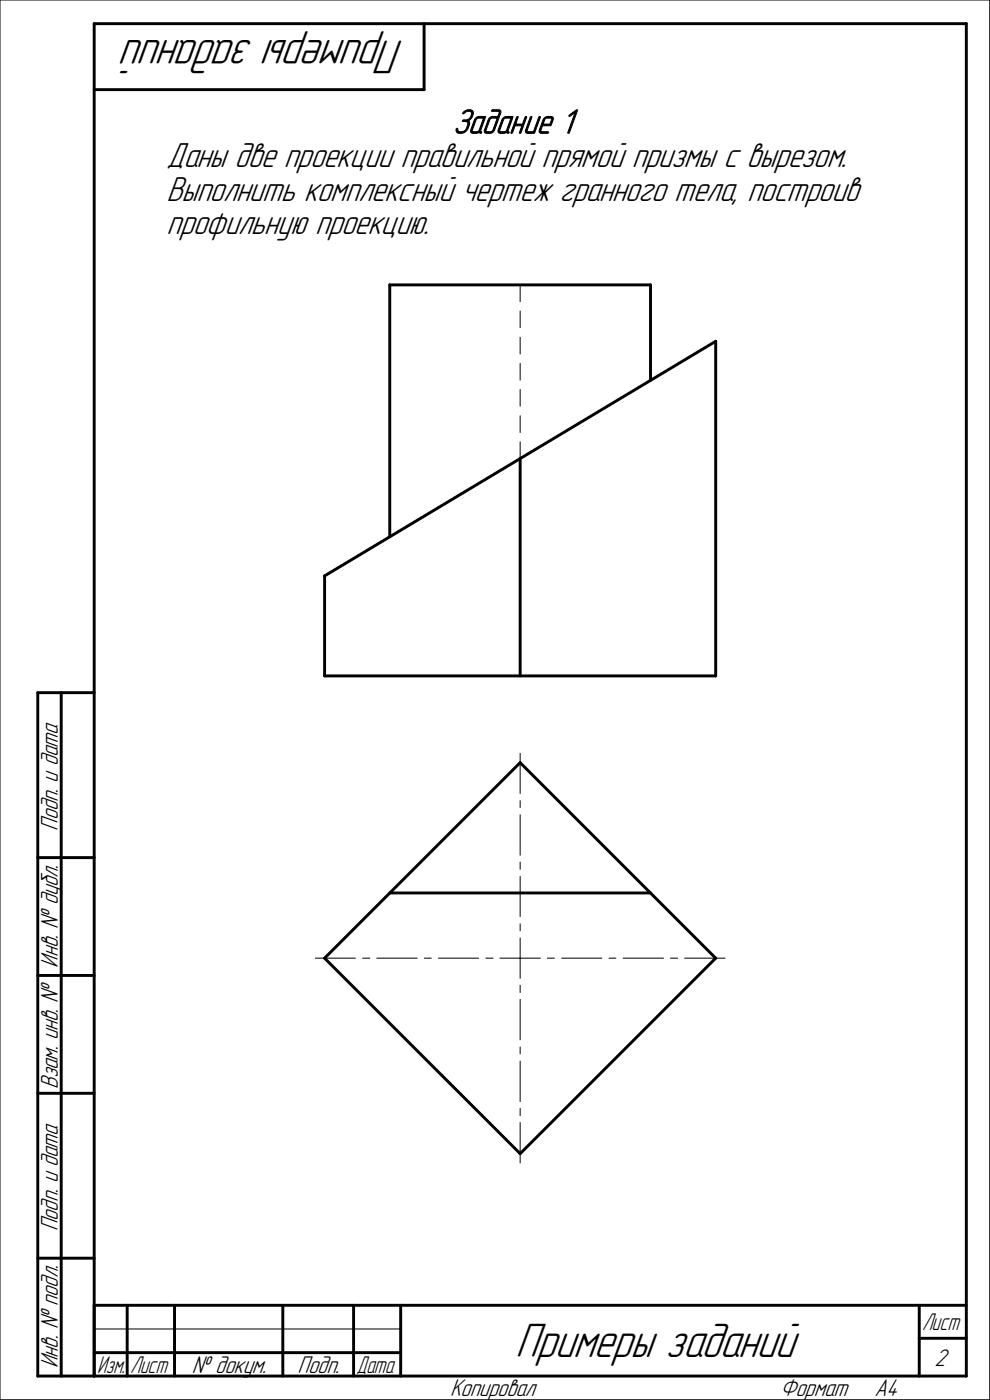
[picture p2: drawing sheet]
<svg xmlns="http://www.w3.org/2000/svg" width="210mm" height="297mm" viewBox="0 0 210 297" stroke-linecap="round" stroke-linejoin="round" font-family="sans-serif">
<g fill="none" stroke="#000" stroke-width=".62">
<path d="M20 5v287zM20 5h185zM20 19h70zM90 5v14zM205 5v287zM82.7 60.5h55.3zM82.7 60.5v53.4zM138 60.5v20.2zM151.8 72.4v71zM110.3 97.3v46.1zM68.9 122.2l82.9-49.8zM68.9 122.2v21.2z"/>
<path d="M8 147v145zM8 147h12zM13 147v145zM68.9 143.4h82.9zM110.3 161.8l41.5 41.5zM110.3 161.8l-41.4 41.5zM8 182h12zM82.7 189.5h55.3zM8 207h12zM68.9 203.3l41.4 41.5zM8 232h12zM110.3 244.8l41.5-41.5z"/>
<path d="M8 267h12zM20 277h185zM20 277v15zM27 277v15zM37 277v15zM60 277v15zM75 277v15zM85 277v15zM195 277v15zM8 292h12zM20 292h185zM20 287h7z"/>
<path d="M27 287h10zM37 287h23zM60 287h15zM75 287h10zM195 284h10z"/>
</g>
<g fill="none" stroke="#000" stroke-width=".21">
<path d="M0 0v297zM0 0h210zM210 0v297zM110.3 77.1v3.6zM110.3 71.6v3.5zM110.3 66v3.5zM110.3 60.5v3.5zM110.3 97.3v4zM110.3 93.8v3.5zM110.3 88.2v3.6zM110.3 82.6v3.6zM110.3 115.4v4z"/>
<path d="M110.3 109.3v4zM110.3 103.3v4.1zM110.3 139.4v4zM110.3 133.4v4zM110.3 127.4v4zM110.3 121.4v4zM110.3 159.9v8.5zM110.3 169.9v1.5zM110.3 172.9v8.6zM110.3 182.9v1.6zM110.3 186v8.5zM110.3 196v1.5z"/>
<path d="M110.3 199v4.3zM66.9 203.3h8.5zM76.9 203.3h1.6zM79.9 203.3h8.6zM90 203.3h1.5zM93 203.3h8.5zM103.1 203.3h1.5zM106.1 203.3h4.2zM110.3 212.1v8.5zM110.3 209.1v1.5zM110.3 203.3v4.3zM110.3 203.3h4.3z"/>
<path d="M116.1 203.3h1.5zM119.2 203.3h8.5zM129.2 203.3h1.5zM132.2 203.3h8.6zM142.2 203.3h1.6zM145.2 203.3h8.6zM110.3 238.2v8.6zM110.3 235.2v1.5zM110.3 225.2v8.5zM110.3 222.2v1.4zM0 297h210zM20 282h65z"/>
</g>
<g fill="#fff" stroke="#fff" stroke-width=".21">
<path d="M96.1 22.8h26.9zM96.1 22.9h26.9zM96.1 22.9h26.9zM96.1 23h26.9zM96.1 23h26.9zM96.1 23.1h26.9zM96.1 23.1h26.9zM96.1 23.2h26.9zM96.1 23.3h26.9zM96.1 23.3h26.9zM96.1 23.4h26.9zM96.1 23.4h26.9zM96.1 23.5h26.9zM96.1 23.5h26.9zM96.1 23.6h26.9zM96.1 23.7h26.9zM96.1 23.7h26.9zM96.1 23.8h26.9zM96.1 23.8h26.9zM96.1 23.9h26.9zM96.1 23.9h26.9zM96.1 24h26.9zM96.1 24h26.9zM96.1 24.1h26.9zM96.1 24.2h26.9zM96.1 24.2h26.9zM96.1 24.3h26.9zM96.1 24.3h26.9zM96.1 24.4h26.9zM96.1 24.4h26.9zM96.1 24.5h26.9zM96.1 24.6h26.9zM96.1 24.6h26.9zM96.1 24.7h26.9zM96.1 24.7h26.9zM96.1 24.8h26.9zM96.1 24.8h26.9zM96.1 24.9h26.9zM96.1 24.9h26.9zM96.1 25h26.9zM96.1 25.1h26.9zM96.1 25.1h26.9zM96.1 25.2h26.9zM96.1 25.2h26.9zM96.1 25.3h26.9zM96.1 25.3h26.9zM96.1 25.4h26.9zM96.1 25.5h26.9zM96.1 25.5h26.9zM96.1 25.6h26.9zM96.1 25.6h26.9zM96.1 25.7h26.9zM96.1 25.7h26.9zM96.1 25.8h26.9zM96.1 25.9h26.9zM96.1 25.9h26.9zM96.1 26h26.9zM96.1 26h26.9zM96.1 26.1h26.9zM96.1 26.1h26.9zM96.1 26.2h26.9zM96.1 26.2h26.9zM96.1 26.3h26.9zM96.1 26.4h26.9zM96.1 26.4h26.9zM96.1 26.5h26.9zM96.1 26.5h26.9zM96.1 26.6h26.9zM96.1 26.6h26.9zM96.1 26.7h26.9zM96.1 26.8h26.9zM96.1 26.8h26.9zM96.1 26.9h26.9zM96.1 26.9h26.9zM96.1 27h26.9zM96.1 27h26.9zM96.1 27.1h26.9zM96.1 27.1h26.9zM96.1 27.2h26.9zM96.1 27.3h26.9zM96.1 27.3h26.9zM96.1 27.4h26.9zM96.1 27.4h26.9zM96.1 27.5h26.9zM96.1 27.5h26.9zM96.1 27.6h26.9zM96.1 27.7h26.9zM96.1 27.7h26.9zM96.1 27.8h26.9zM96.1 27.8h26.9zM96.1 27.9h26.9zM96.1 27.9h26.9zM96.1 28h26.9zM96.1 28.1h26.9zM96.1 28.1h26.9zM96.1 28.2h26.9zM96.1 28.2h26.9zM96.1 28.3h26.9zM96.1 28.3h26.9zM96.1 28.4h26.9zM96.1 28.4h26.9zM96.1 28.5h26.9zM96.1 28.6h26.9zM96.1 28.6h26.9zM96.1 28.7h26.9zM96.1 28.7h26.9zM96.1 28.8h26.9zM96.1 28.8h26.9zM96.1 28.9h26.9zM96.1 29h26.9zM96.1 29h26.9zM96.1 29.1h26.9zM96.1 29.1h26.9zM96.1 29.2h26.9zM96.1 29.2h26.9zM96.1 29.3h26.9zM96.1 29.4h26.9zM96.1 29.4h26.9zM96.1 29.5h26.9zM96.1 29.5h26.9zM96.1 29.6h26.9zM96.1 29.6h26.9zM96.1 29.7h26.9zM96.1 29.7h26.9z"/>
<path d="M35.3 29.8h144.1zM35.3 29.9h144.1zM35.3 29.9h144.1zM35.3 30h144.1zM35.3 30h144.1zM35.3 30.1h144.1zM35.3 30.1h144.1zM35.3 30.2h144.1zM35.3 30.3h144.1zM35.3 30.3h144.1zM35.3 30.4h144.1zM35.3 30.4h144.1zM35.3 30.5h144.1zM35.3 30.5h144.1zM35.3 30.6h144.1zM35.3 30.6h144.1zM35.3 30.7h144.1zM35.3 30.8h144.1zM35.3 30.8h144.1zM35.3 30.9h144.1zM35.3 30.9h144.1zM35.3 31h144.1zM35.3 31h144.1zM35.3 31.1h144.1zM35.3 31.2h144.1zM35.3 31.2h144.1zM35.3 31.3h144.1zM35.3 31.3h144.1zM35.3 31.4h144.1zM35.3 31.4h144.1zM35.3 31.5h144.1zM35.3 31.6h144.1zM35.3 31.6h144.1zM35.3 31.7h144.1zM35.3 31.7h144.1zM35.3 31.8h144.1zM35.3 31.8h144.1zM35.3 31.9h144.1zM35.3 31.9h144.1zM35.3 32h144.1zM35.3 32.1h144.1zM35.3 32.1h144.1zM35.3 32.2h144.1zM35.3 32.2h144.1zM35.3 32.3h144.1zM35.3 32.3h144.1zM35.3 32.4h144.1zM35.3 32.5h144.1zM35.3 32.5h144.1zM35.3 32.6h144.1zM35.3 32.6h144.1zM35.3 32.7h144.1zM35.3 32.7h144.1zM35.3 32.8h144.1zM35.3 32.9h144.1zM35.3 32.9h144.1zM35.3 33h144.1zM35.3 33h144.1zM35.3 33.1h144.1zM35.3 33.1h144.1zM35.3 33.2h144.1zM35.3 33.2h144.1zM35.3 33.3h144.1zM35.3 33.4h144.1zM35.3 33.4h144.1zM35.3 33.5h144.1zM35.3 33.5h144.1zM35.3 33.6h144.1zM35.3 33.6h144.1zM35.3 33.7h144.1zM35.3 33.8h144.1zM35.3 33.8h144.1zM35.3 33.9h144.1zM35.3 33.9h144.1zM35.3 34h144.1zM35.3 34h144.1zM35.3 34.1h144.1zM35.3 34.1h144.1zM35.3 34.2h144.1zM35.3 34.3h144.1zM35.3 34.3h144.1zM35.3 34.4h144.1zM35.3 34.4h144.1zM35.3 34.5h144.1zM35.3 34.5h144.1zM35.3 34.6h144.1zM35.3 34.7h144.1zM35.3 34.7h144.1zM35.3 34.8h144.1zM35.3 34.8h144.1zM35.3 34.9h144.1zM35.3 34.9h144.1zM35.3 35h144.1zM35.3 35.1h144.1zM35.3 35.1h144.1zM35.3 35.2h144.1zM35.3 35.2h144.1zM35.3 35.3h144.1zM35.3 35.3h144.1zM35.3 35.4h144.1zM35.3 35.4h144.1zM35.3 35.5h144.1zM35.3 35.6h144.1zM35.3 35.6h144.1zM35.3 35.7h144.1zM35.3 35.7h144.1zM35.3 35.8h144.1zM35.3 35.8h144.1zM35.3 35.9h144.1zM35.3 36h144.1zM35.3 36h144.1zM35.3 36.1h144.1zM35.3 36.1h144.1zM35.3 36.2h144.1zM35.3 36.2h144.1zM35.3 36.3h144.1zM35.3 36.4h144.1zM35.3 36.4h144.1zM35.3 36.5h144.1zM35.3 36.5h144.1zM35.3 36.6h144.1zM35.3 36.6h144.1zM35.3 36.7h144.1zM35.3 36.7h144.1zM35.3 36.8h144.1zM35.3 36.9h144.1zM35.3 36.9h144.1z"/>
<path d="M35.3 37h148.4zM35.3 37h148.4zM35.3 37.1h148.4zM35.3 37.1h148.4zM35.3 37.2h148.4zM35.3 37.3h148.4zM35.3 37.3h148.4zM35.3 37.4h148.4zM35.3 37.4h148.4zM35.3 37.5h148.4zM35.3 37.5h148.4zM35.3 37.6h148.4zM35.3 37.6h148.4zM35.3 37.7h148.4zM35.3 37.8h148.4zM35.3 37.8h148.4zM35.3 37.9h148.4zM35.3 37.9h148.4zM35.3 38h148.4zM35.3 38h148.4zM35.3 38.1h148.4zM35.3 38.2h148.4zM35.3 38.2h148.4zM35.3 38.3h148.4zM35.3 38.3h148.4zM35.3 38.4h148.4zM35.3 38.4h148.4zM35.3 38.5h148.4zM35.3 38.6h148.4zM35.3 38.6h148.4zM35.3 38.7h148.4zM35.3 38.7h148.4zM35.3 38.8h148.4zM35.3 38.8h148.4zM35.3 38.9h148.4zM35.3 38.9h148.4zM35.3 39h148.4zM35.3 39.1h148.4zM35.3 39.1h148.4zM35.3 39.2h148.4zM35.3 39.2h148.4zM35.3 39.3h148.4zM35.3 39.3h148.4zM35.3 39.4h148.4zM35.3 39.5h148.4zM35.3 39.5h148.4zM35.3 39.6h148.4zM35.3 39.6h148.4zM35.3 39.7h148.4zM35.3 39.7h148.4zM35.3 39.8h148.4zM35.3 39.8h148.4zM35.3 39.9h148.4zM35.3 40h148.4zM35.3 40h148.4zM35.3 40.1h148.4zM35.3 40.1h148.4zM35.3 40.2h148.4zM35.3 40.2h148.4zM35.3 40.3h148.4zM35.3 40.4h148.4zM35.3 40.4h148.4zM35.3 40.5h148.4zM35.3 40.5h148.4zM35.3 40.6h148.4zM35.3 40.6h148.4zM35.3 40.7h148.4zM35.3 40.8h148.4zM35.3 40.8h148.4zM35.3 40.9h148.4zM35.3 40.9h148.4zM35.3 41h148.4zM35.3 41h148.4zM35.3 41.1h148.4zM35.3 41.1h148.4zM35.3 41.2h148.4zM35.3 41.3h148.4zM35.3 41.3h148.4zM35.3 41.4h148.4zM35.3 41.4h148.4zM35.3 41.5h148.4zM35.3 41.5h148.4zM35.3 41.6h148.4zM35.3 41.7h148.4zM35.3 41.7h148.4zM35.3 41.8h148.4zM35.3 41.8h148.4zM35.3 41.9h148.4zM35.3 41.9h148.4zM35.3 42h148.4zM35.3 42.1h148.4zM35.3 42.1h148.4zM35.3 42.2h148.4zM35.3 42.2h148.4zM35.3 42.3h148.4zM35.3 42.3h148.4zM35.3 42.4h148.4zM35.3 42.4h148.4zM35.3 42.5h148.4zM35.3 42.6h148.4zM35.3 42.6h148.4zM35.3 42.7h148.4zM35.3 42.7h148.4zM35.3 42.8h148.4zM35.3 42.8h148.4zM35.3 42.9h148.4zM35.3 43h148.4zM35.3 43h148.4zM35.3 43.1h148.4zM35.3 43.1h148.4zM35.3 43.2h148.4zM35.3 43.2h148.4zM35.3 43.3h148.4zM35.3 43.3h148.4zM35.3 43.4h148.4zM35.3 43.5h148.4zM35.3 43.5h148.4zM35.3 43.6h148.4zM35.3 43.6h148.4zM35.3 43.7h148.4zM35.3 43.7h148.4zM35.3 43.8h148.4zM35.3 43.9h148.4zM35.3 43.9h148.4zM35.3 44h148.4zM35.3 44h148.4z"/>
<path d="M35.3 44.1h55.5zM35.3 44.1h55.5zM35.3 44.2h55.5zM35.3 44.3h55.5zM35.3 44.3h55.5zM35.3 44.4h55.5zM35.3 44.4h55.5zM35.3 44.5h55.5zM35.3 44.5h55.5zM35.3 44.6h55.5zM35.3 44.6h55.5zM35.3 44.7h55.5zM35.3 44.8h55.5zM35.3 44.8h55.5zM35.3 44.9h55.5zM35.3 44.9h55.5zM35.3 45h55.5zM35.3 45h55.5zM35.3 45.1h55.5zM35.3 45.2h55.5zM35.3 45.2h55.5zM35.3 45.3h55.5zM35.3 45.3h55.5zM35.3 45.4h55.5zM35.3 45.4h55.5zM35.3 45.5h55.5zM35.3 45.6h55.5zM35.3 45.6h55.5zM35.3 45.7h55.5zM35.3 45.7h55.5zM35.3 45.8h55.5zM35.3 45.8h55.5zM35.3 45.9h55.5zM35.3 45.9h55.5zM35.3 46h55.5zM35.3 46.1h55.5zM35.3 46.1h55.5zM35.3 46.2h55.5zM35.3 46.2h55.5zM35.3 46.3h55.5zM35.3 46.3h55.5zM35.3 46.4h55.5zM35.3 46.5h55.5zM35.3 46.5h55.5zM35.3 46.6h55.5zM35.3 46.6h55.5zM35.3 46.7h55.5zM35.3 46.7h55.5zM35.3 46.8h55.5zM35.3 46.8h55.5zM35.3 46.9h55.5zM35.3 47h55.5zM35.3 47h55.5zM35.3 47.1h55.5zM35.3 47.1h55.5zM35.3 47.2h55.5zM35.3 47.2h55.5zM35.3 47.3h55.5zM35.3 47.4h55.5zM35.3 47.4h55.5zM35.3 47.5h55.5zM35.3 47.5h55.5zM35.3 47.6h55.5zM35.3 47.6h55.5zM35.3 47.7h55.5zM35.3 47.8h55.5zM35.3 47.8h55.5zM35.3 47.9h55.5zM35.3 47.9h55.5zM35.3 48h55.5zM35.3 48h55.5zM35.3 48.1h55.5zM35.3 48.1h55.5zM35.3 48.2h55.5zM35.3 48.3h55.5zM35.3 48.3h55.5zM35.3 48.4h55.5zM35.3 48.4h55.5zM35.3 48.5h55.5zM35.3 48.5h55.5zM35.3 48.6h55.5zM35.3 48.7h55.5zM35.3 48.7h55.5zM35.3 48.8h55.5zM35.3 48.8h55.5zM35.3 48.9h55.5zM35.3 48.9h55.5zM35.3 49h55.5zM35.3 49.1h55.5zM35.3 49.1h55.5zM35.3 49.2h55.5zM35.3 49.2h55.5zM35.3 49.3h55.5zM35.3 49.3h55.5zM35.3 49.4h55.5zM35.3 49.4h55.5zM35.3 49.5h55.5zM35.3 49.6h55.5zM35.3 49.6h55.5zM35.3 49.7h55.5zM35.3 49.7h55.5zM35.3 49.8h55.5zM35.3 49.8h55.5zM35.3 49.9h55.5zM35.3 50h55.5zM35.3 50h55.5zM35.3 50.1h55.5zM35.3 50.1h55.5zM35.3 50.2h55.5zM35.3 50.2h55.5zM35.3 50.3h55.5zM35.3 50.3h55.5zM35.3 50.4h55.5zM35.3 50.5h55.5zM35.3 50.5h55.5zM35.3 50.6h55.5zM35.3 50.6h55.5zM35.3 50.7h55.5zM35.3 50.7h55.5zM35.3 50.8h55.5zM35.3 50.9h55.5zM35.3 50.9h55.5zM35.3 51h55.5zM35.3 51h55.5zM35.3 51.1h55.5zM35.3 51.1h55.5z"/>
</g>
<g font-size="10.9">
<text x="85.7" y="8.5" transform="rotate(-180 85.7 8.5)">Примеры заданий</text>
<text x="109.3" y="288">Примеры заданий</text>
</g>
<g font-size="7.8">
<text x="96.1" y="28.3">Задание 1</text>
<text x="35.3" y="35.4">Даны две проекции правильной прямой призмы с вырезом.</text>
<text x="35.3" y="42.5">Выполнить комплексный чертеж гранного тела, построив</text>
<text x="35.3" y="49.7">профильную проекцию.</text>
</g>
<g font-size="5.5">
<text x="12.3" y="176.2" transform="rotate(-90 12.3 176.2)">Подп. и дата</text>
<text x="12.3" y="205.3" transform="rotate(-90 12.3 205.3)">Инв. № дубл.</text>
<text x="12.3" y="231.1" transform="rotate(-90 12.3 231.1)">Взам. инв. №</text>
<text x="12.3" y="261.2" transform="rotate(-90 12.3 261.2)">Подп. и дата</text>
<text x="12.3" y="290.3" transform="rotate(-90 12.3 290.3)">Инв. № подл.</text>
<text x="40.7" y="291.3">№ докум.</text>
<text x="63.1" y="291.3">Подп.</text>
<text x="198.3" y="289.8">2</text>
<text x="95.5" y="296.3">Копировал</text>
<text x="165.5" y="296.3">Формат</text>
<text x="185.5" y="296.3">A4</text>
</g>
<g font-size="5.4">
<text x="195.6" y="282.3">Лист</text>
<text x="20.6" y="291.3">Изм.</text>
<text x="27.6" y="291.3">Лист</text>
<text x="75.6" y="291.3">Дата</text>
</g>
</svg>
